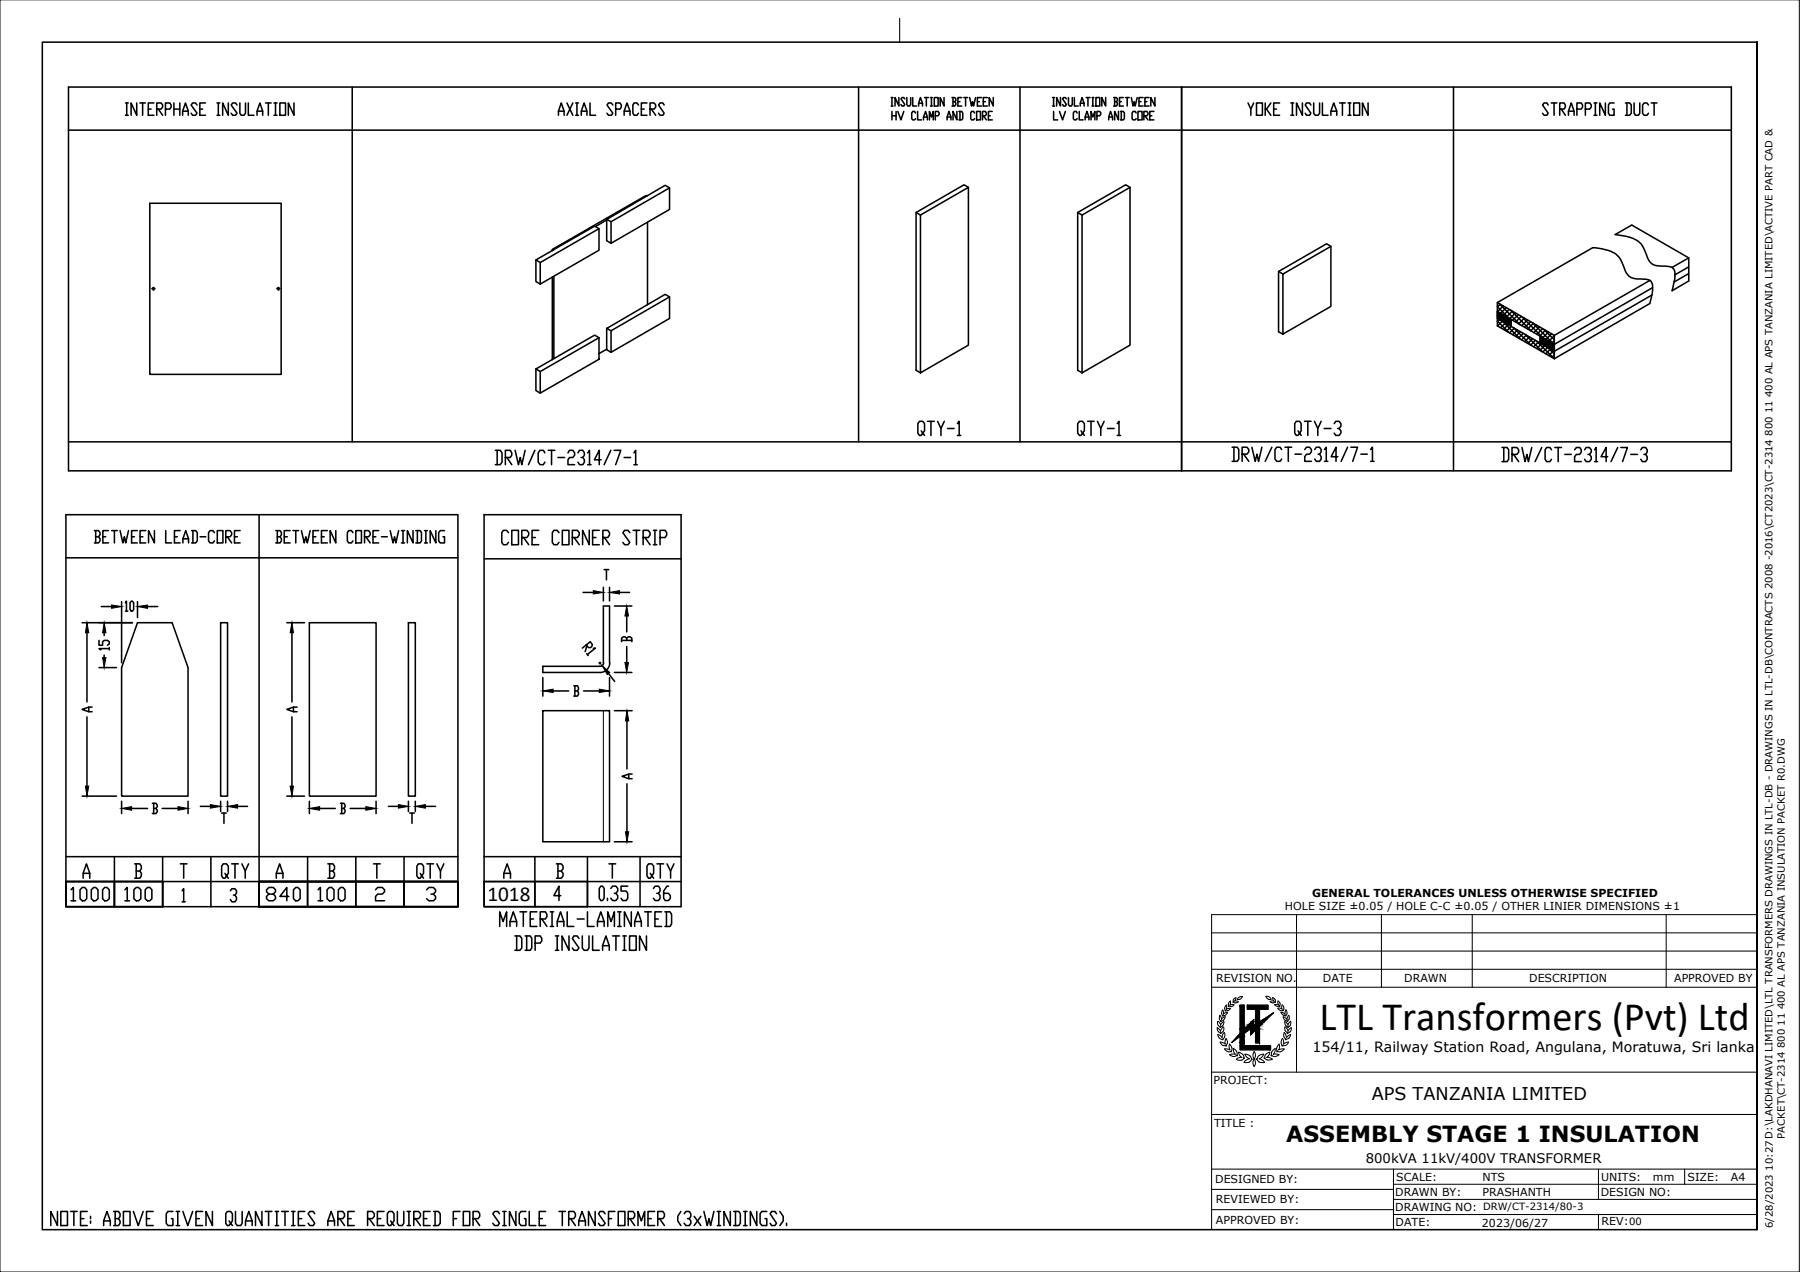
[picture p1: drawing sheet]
<svg xmlns="http://www.w3.org/2000/svg" width="297mm" height="210mm" viewBox="0 0 297 210" stroke-linecap="round" stroke-linejoin="round" font-family="sans-serif">
<!-- layer: 0 -->
<g fill="none" stroke="#000" stroke-width=".25">
<path d="M11.3 14.4h274.4v63.3h-274.4zM20.7 17h.5M20.7 19h.5M20.9 17v2M22.6 17v2l-1-2v2M23.1 17h.9M23.5 17v2M24.5 18h.4M25.4 17h-.9v2h.9M25.9 18h.7l.2-.3v-.4l-.2-.3h-.7v2M26.1 18l.7 1M27.3 18h.7l.2-.3v-.4l-.2-.3h-.7v2"/>
<path d="M28.7 18h1M28.7 17v2M29.7 17v2M30.1 19v-.7l.5-1.3 .5 1.3v.7M30.1 18.3h1M32.5 17.3l-.2-.3h-.5l-.3 .3 1 1.4-.2 .3h-.5l-.3-.3M33 18h.4M33.9 17h-.9v2h.9M35.8 17h.5M35.8 19h.5M36 17v2M37.7 17v2l-1-2v2"/>
<path d="M39.1 17.3l-.2-.3h-.5l-.3 .3 1 1.4-.2 .3h-.5l-.3-.3M39.6 17v1.7l.2 .3h.5l.2-.3v-1.7M41 17v2h.9M42.4 19v-.7l.5-1.3 .4 1.3v.7M42.4 18.3h.9M43.8 17h.9M44.3 17v2M45.2 17h.5M45.2 19h.5M45.5 17v2M46.2 17h.9v2h-.9zM48.5 17v2l-.9-2v2"/>
<path d="M58.1 14.4v58.5M92.2 19v-.7l.4-1.3 .5 1.3v.7M92.2 18.3h.9M93.6 17l.9 2M94.5 17l-.9 2M95 17h.5M95 19h.5M95.2 17v2M95.9 19v-.7l.5-1.3 .5 1.3v.7M95.9 18.3h1M97.4 17v2h.9M101.1 17.3l-.2-.3h-.5l-.2 .3 .9 1.4-.2 .3h-.5l-.2-.3"/>
<path d="M101.6 18h.7l.2-.3v-.4l-.2-.3h-.7v2M103 19v-.7l.5-1.3 .5 1.3v.7M103 18.3h1M105.4 17.3l-.3-.3h-.5l-.2 .3v1.4l.2 .3h.5l.3-.3M105.8 18h.5M106.8 17h-1v2h1M107.3 18h.6l.3-.3v-.4l-.3-.3h-.6v2M107.5 18l.7 1M109.6 17.3l-.2-.3h-.5l-.2 .3 .9 1.4-.2 .3h-.5l-.2-.3M141.7 14.4v58.5M147.1 16.1h.3M147.1 17.5h.3"/>
<path d="M147.2 16.1v1.4M147.2 18.4v1.4M147.2 19.1h.7M147.9 18.4v1.4M148.2 18.4l.5 1.4 .4-1.4M148.3 16.1v1.4l-.6-1.4v1.4M149.3 16.3l-.2-.2h-.3l-.1 .2 .6 .9-.2 .3h-.3l-.1-.3M149.6 16.1v1.1l.2 .3h.3l.2-.3v-1.1M150.6 16.1v1.4h.7M151.1 18.6l-.2-.2h-.3l-.1 .2v1l.1 .2h.3l.2-.2M151.4 18.4v1.4h.7M151.6 17.5v-.5l.3-.9 .3 .9v.5"/>
<path d="M151.6 17h.6M152.4 19.8v-.5l.3-.9 .3 .9v.5M152.4 19.3h.6M152.6 16.1h.6M152.9 16.1v1.4M153.4 19.8v-1.4l.3 .9 .3-.9v1.4M153.5 16.1h.3M153.5 17.5h.3M153.7 16.1v1.4M154.2 16.1h.6v1.4h-.6zM154.3 19.1h.5l.2-.2-.2-.5h-.5v1.4M155.8 16.1v1.4l-.6-1.4v1.4"/>
<path d="M156.3 19.8v-.5l.3-.9 .3 .9v.5M156.3 19.3h.6M157.1 16.1h.5l.1 .2v.3l-.1 .2M157.3 16.8h.3l.1 .4-.1 .3h-.5M157.3 16.1v1.4M157.9 18.4v1.4l-.6-1.4v1.4M158.1 16.8h.3M158.2 18.4h.5l.2 .2v1l-.2 .2h-.5M158.4 18.4v1.4M158.7 16.1h-.6v1.4h.6M159 16.1h.7M159.3 16.1v1.4"/>
<path d="M160 16.1l.3 1.4 .2-.7 .2 .7 .3-1.4M160.8 18.6l-.1-.2h-.4l-.1 .2v1l.1 .2h.4l.1-.2M161.2 18.4h.6v1.4h-.6zM161.3 16.8h.3M162 16.1h-.7v1.4h.7M162.1 19.1h.5l.2-.2-.2-.5h-.5v1.4M162.3 16.8h.3M162.3 19.1l.5 .7M162.9 16.1h-.6v1.4h.6M163.1 19.1h.3M163.7 18.4h-.6v1.4h.6M163.9 16.1v1.4l-.7-1.4v1.4"/>
<path d="M168.3 14.4v58.5M173.7 16.1h.3M173.7 17.5h.3M173.9 18.4v1.4h.6M173.9 16.1v1.4M174.8 18.4l.5 1.4 .5-1.4M175 16.1v1.4l-.6-1.4v1.4M176 16.3l-.2-.2h-.3l-.2 .2 .7 .9-.2 .3h-.3l-.2-.3M176.3 16.1v1.1l.2 .3h.3l.2-.3v-1.1M177.3 16.1v1.4h.6M177.8 18.6l-.2-.2h-.3l-.2 .2v1l.2 .2h.3l.2-.2M178.1 18.4v1.4h.6"/>
<path d="M178.3 17.5v-.5l.3-.9 .3 .9v.5M178.3 17h.6M179.1 19.8v-.5l.3-.9 .3 .9v.5M179.1 19.3h.6M179.2 16.1h.7M179.5 16.1v1.4M180 19.8v-1.4l.3 .9 .4-.9v1.4M180.2 16.1h.3M180.2 17.5h.3M180.3 16.1v1.4M180.8 16.1h.7v1.4h-.7zM181 19.1h.5l.2-.2-.2-.5h-.5v1.4"/>
<path d="M182.5 16.1v1.4l-.7-1.4v1.4M183 19.8v-.5l.3-.9 .3 .9v.5M183 19.3h.6M183.8 16.1h.4l.2 .2v.3l-.2 .2M183.9 16.8h.3l.2 .4-.2 .3h-.4M183.9 16.1v1.4M184.6 18.4v1.4l-.7-1.4v1.4M184.7 16.8h.3M184.9 18.4h.5l.1 .2v1l-.1 .2h-.5M185 18.4v1.4M185.4 16.1h-.7v1.4h.7M185.7 16.1h.7"/>
<path d="M186 16.1v1.4M186.7 16.1l.3 1.4 .2-.7 .1 .7 .4-1.4M187.5 18.6l-.2-.2h-.3l-.2 .2v1l.2 .2h.3l.2-.2M187.8 18.4h.7v1.4h-.7zM188 16.8h.3M188.6 16.1h-.6v1.4h.6M188.8 19.1h.5l.1-.2-.1-.5h-.5v1.4M188.9 16.8h.4M188.9 19.1l.5 .7M189.6 16.1h-.7v1.4h.7M189.7 19.1h.4M190.4 18.4h-.7v1.4h.7"/>
<path d="M190.6 16.1v1.4l-.7-1.4v1.4M195 14.4v63.3M206 17l.4 1v1M206.9 17l-.5 1M207.3 17h1v2h-1zM208.8 17v2M209 18l.7 1M209.7 17l-.7 1h-.2M210.2 18h.5M211.2 17h-1v2h1M213 17h.5M213 19h.5"/>
<path d="M213.3 17v2M214.9 17v2l-.9-2v2M216.3 17.3l-.2-.3h-.5l-.2 .3 .9 1.4-.2 .3h-.5l-.2-.3M216.8 17v1.7l.2 .3h.5l.3-.3v-1.7M218.2 17v2h1M219.6 19v-.7l.5-1.3 .5 1.3v.7M219.6 18.3h1M221.1 17h.9M221.5 17v2M222.5 17h.4M222.5 19h.4M222.7 17v2"/>
<path d="M223.4 17h1v2h-1zM225.8 17v2l-1-2v2M239.9 14.4v63.3M255.5 17.3l-.2-.3h-.5l-.2 .3 .9 1.4-.2 .3h-.5l-.2-.3M256 17h.9M256.5 17v2M257.4 18h.7l.2-.3v-.4l-.2-.3h-.7v2M257.6 18l.7 1M258.8 19v-.7l.5-1.3 .5 1.3v.7M258.8 18.3h1M260.2 18h.7l.3-.3v-.4l-.3-.3h-.7v2M261.6 18h.7l.3-.3v-.4l-.3-.3h-.7v2"/>
<path d="M263.1 17h.4M263.1 19h.4M263.3 17v2M264.9 17v2l-.9-2v2M266.4 17h-.8l-.2 .3v1.4l.2 .3h.8v-1h-.3M268.2 17h.7l.3 .3v1.4l-.3 .3h-.7M268.5 17v2M269.7 17v1.7l.2 .3h.5l.2-.3v-1.7M272 17.3l-.2-.3h-.5l-.2 .3v1.4l.2 .3h.5l.2-.3M272.5 17h.9M273 17v2M11.3 21.5h274.4"/>
<path d="M24.7 33.5h21.7v28.3h-21.7zM98.8 37.7l-.7-.4-9.7 5.6 .8 .4M100.1 36.2l9.7-5.6 .7 .4-9.7 5.6zM100.1 36.2v3.5l.7 .4v-3.5M100.1 36.3l-1.8 1.1M106.8 32.4l-.2-.1-15.5 8.9 .2 .1M106.8 36.7v13.6M110.5 31v3.6l-9.7 5.5M151.2 35.1l.7 .4M151.9 35.5l7.9-4.6v26.1l-7.9 4.5zM159.8 30.9l-.7-.4-7.9 4.6v26l.7 .4M177.8 35.1l.8 .4"/>
<path d="M178.6 35.5l7.9-4.6v26.1l-7.9 4.5zM186.5 30.9l-.7-.4-8 4.6v26l.8 .4M266.5 38.7l2.8-1.6 9.4 5.5v3.8l-2.8 1.6 .2-.7a4.5 4.5 0 0 0 .1-2.9l-.3-.3-.4-.1-1.5-.1a2.21 2.21 0 0 1-2.3-2l-.3-.5a3.7 3.7 0 0 0-3.3-2.4zM88.4 42.9v3.6l.8 .4M89.2 43.3l9.6-5.6v3.6l-9.6 5.6zM91.1 41.2v.2M91.1 45.7v13.7M91.4 45.6v13.6M98.8 55.7l-.7-.4-9.7 5.6M100.1 54.2l9.7-5.6 .7 .4-9.7 5.6zM100.1 54.2v3.5l.7 .4M100.1 57.6l-1.3 .7"/>
<path d="M110.5 49v3.5l-9.7 5.6v-3.5M211 44.8l.7 .4M211.7 45.2l7.9-4.5v9.9l-7.9 4.5zM219.6 40.7l-.7-.5-7.9 4.6v10l.7 .3M247.1 49.9l15.7-9a6.1 6.1 0 0 1 4.3 1.5l.4 .5 .5 1.1a2.21 2.21 0 0 0 2.3 2l1.1 .1a1.23 1.23 0 0 1 1.3 1.6l-.5 2.4-15.7 9.1M247.1 53l1.9 1.8M247.1 50.6l1.9 1.9-.7 .7M247.1 49.9l9.4 5.4M247.1 49.9v3.9l9.4 5.4M247.1 51.4l9.4 5.4M247.2 51.4l-.1 .1M247.2 51.5l-.1 .1"/>
<path d="M247.3 51.5l-.2 .2M247.4 50.1l3.5 3.5M247.4 51.6l-.3 .2M247.4 51.6l-.3 .3M247.5 51.6l-.4 .4M247.5 51.7l-.4 .4M247.6 50.2l-.5 .4M247.6 51.7l-.5 .4M247.7 51.7l-.6 .6M247.7 51.8l-.6 .6M247.8 51.8l-.7 .7M247.9 51.9l-.8 .7"/>
<path d="M247.9 51.9l-.7 .7M248 51.9l-.7 .7M248 52l-.7 .7M248.1 50.5l-1 .9M248.1 52l-.7 .7M248.2 52l-.8 .8M248.2 52l-.7 .8M248.3 52.1l-.7 .7M248.4 52.1l-.8 .7M248.4 52.2l-.7 .7M248.5 52.2l-.7 .7M248.5 52.3l-.7 .6"/>
<path d="M248.6 50.8l-1.5 1.4M248.6 52.3l-.7 .7M248.7 53.4l.7-.7v1.2l-.8 .7M248.7 52.3l-.8 .7 2.9 2.9M248.7 52.3l-.7 .8M248.8 52.4l-.7 .7M248.9 52.4l-.7 .7M248.9 52.5l-.7 .7M249 52.5l-.8 .7M249 51.1l-1.9 1.9M249.1 52.5l-.7 .8M249.2 52.6l-.7 .7"/>
<path d="M249.2 52.6l-.7 .8M249.3 51.2l3.4 3.5M249.3 52.7l-.8 .7M249.3 52.7l-.7 .7M249.3 53.8h.1M249.4 53.1l-1.3 1.2M249.4 52.8l-.7 .7M249.4 52.9l-.6 .6M249.4 53l-.6 .6M249.4 53.2l-.4 .4M249.4 53.3l-.4 .4M249.4 53.4l-.4 .3"/>
<path d="M249.4 53.4l-.3 .3M249.4 53.5l-.3 .2M249.4 53.6l-.2 .1M249.4 53.7l-.1 .1M249.6 51.4l-2.5 2.4M249.8 54.1l2.9 2.9M249.9 54.2l-.8 .7M250.1 51.7l-2.5 2.4M250.4 54.5l-.8 .7M250.6 51.9l-1 .9M250.9 54.7l-.8 .8M251 52.2l-.9 .9"/>
<path d="M251.1 52.3l3.5 3.4M251.4 55l-.8 .8M251.5 52.5l-.9 .9M251.7 55.2l2.9 2.9M251.9 55.3l-.8 .8M252.1 52.8l-1 .9M252.4 55.6l-.8 .8M252.6 53.1l-1 .9M252.9 55.9l-.8 .8M252.9 53.3l3.6 3.5M253 53.4l-.9 .9M253.4 56.1l-.8 .9"/>
<path d="M253.5 53.7l-.9 .9M253.5 56.3l2.9 2.8M253.9 56.4l-.8 .8M254 53.9l-.9 1M254.2 55.5v1.1l.7-.7M254.3 55.6h-.1M254.3 55.6l-.1 .1M254.3 55.6l-.1 .2M254.4 55.6l-.2 .3M254.5 55.6l-.3 .3M254.5 55.7l-.3 .3M254.6 54.2l-1 1"/>
<path d="M254.6 55.7l-.4 .4M254.6 55.8l-.4 .4M254.7 55.8l-.5 .5M254.8 55.8l-.6 .6M254.8 54.4l1.7 1.7M254.8 55.9l-.6 .6M254.9 55.9l-.7 .8M255 54.5l-.9 1M255 56l-.7 .7M255.1 56l-.8 .7M255.1 56.1l-.7 .7M255.2 56.1l-.7 .7"/>
<path d="M255.2 56.1l-.6 .7M255.3 56.1l-.7 .8M255.4 56.2l-.8 .7M255.4 57.3l-.8 .8M255.4 57.3l1.1 1.1M255.4 56.2l-.7 .7M255.4 56.2l-.7 .8M255.5 56.3l-.7 .7M255.5 54.8l-1.3 1.3M255.7 56.4l-.8 .6M255.7 56.4l-.7 .7M255.8 56.4l-.7 .8"/>
<path d="M255.9 56.4l-.8 .8M255.9 56.5l-.7 .7M256 56.5l-.7 .7M256 55.1l-2.4 2.4M256 56.6l-.7 .7M256.2 56.6l-.8 .7M256.2 56.7l-.7 .7M256.3 56.7l-.7 .7M256.3 56.7l-.7 .8M256.4 56.8l-.7 .7M256.5 56.8l-.8 .7M256.5 55.4l-2.4 2.4"/>
<path d="M256.5 56.2l-1.1 1.1M256.5 57l-1.4 1.4M256.5 57.8l-.9 .8M256.5 58.6l-.4 .3M256.5 56.8l-.7 .7M256.5 56.9l-.7 .7M256.5 57l-.6 .6M256.5 57.1l-.5 .6M256.5 57.2l-.5 .5M256.5 57.3l-.4 .4M256.5 57.4l-.4 .4M256.5 57.5l-.3 .3"/>
<path d="M256.5 57.6l-.2 .2M256.5 57.7l-.2 .2M256.5 57.8l-.1 .1M256.5 57.9v.1M256.5 55.3v3.9M272.2 46.3l-15.7 9M272.6 48.7l-16.1 9.3-9.4-5.5 .7-.7M272.7 47.5l-16.2 9.3M278.7 42.6l-2.8 1.5M278.7 44l-2.3 1.4M278.7 45.1l-2.4 1.4M11.3 72.9h274.4"/>
<path d="M81.7 74.3h.8l.3 .4v1.6l-.3 .4h-.8M82 74.3v2.4M83.4 75.5h.8l.3-.4v-.4l-.3-.4h-.8v2.4M83.7 75.5l.8 1.2M85 74.3l.6 2.4 .3-1.2 .2 1.2 .6-2.4M88.3 74.3l-1.1 2.4M88.4 60.9v3.5l.8 .5M88.4 60.9l.8 .4M89.2 61.3l9.6-5.6v3.6l-9.6 5.6zM89.9 74.7l-.2-.4h-.6l-.3 .4v1.6l.3 .4h.6l.2-.4M90.5 74.3h1.1M91 74.3v2.4"/>
<path d="M92.1 75.5h1.1M93.7 74.7l.3-.4h.5l.3 .4v.4l-.3 .4h-.5l-.3 .4v.8h1.1M95.4 74.7l.2-.4h.6l.2 .4v.4l-.2 .4h-.3M96.2 75.5l.2 .4v.4l-.2 .4h-.6l-.2-.4M97 74.7l.3-.4v2.4M97 76.7h.5M99.2 75.9h-1.1l.8-1.6v2.4M100.8 74.3l-1.1 2.4M101.3 74.3h1.1l-.8 2.4M103 75.5h1.1M104.6 74.7l.3-.4v2.4M104.6 76.7h.6"/>
<path d="M152 71.1l.3 .4-.3 .4h-.3l-.2-.4v-1.6l.2-.4h.6l.3 .4v1.2l-.3 .4 .3 .4M153.1 69.5h1.1M153.6 69.5v2.4M154.7 69.5l.6 1.2v1.2M155.8 69.5l-.5 1.2M156.4 70.7h1M158 69.9l.3-.4v2.4M158 71.9h.5M178.4 71.1l.2 .4-.2 .4h-.3l-.3-.4v-1.6l.3-.4h.5l.3 .4v1.2l-.3 .4 .3 .4M179.5 69.5h1.1M180 69.5v2.4M181.1 69.5l.6 1.2v1.2"/>
<path d="M182.2 69.5l-.5 1.2M182.8 70.7h1.1M184.4 69.9l.3-.4v2.4M184.4 71.9h.5M203.3 73.8h.9l.2 .4v1.5l-.2 .4h-.9M203.6 73.8v2.3M205 74.9h.8l.3-.3v-.4l-.3-.4h-.8v2.3M205.2 74.9l.9 1.2M206.6 73.8l.5 2.3 .3-1.2 .3 1.2 .5-2.3M209.9 73.8l-1.1 2.3M211.5 74.2l-.3-.4h-.5l-.3 .4v1.5l.3 .4h.5l.3-.4M212 73.8h1.1"/>
<path d="M212.6 73.8v2.3M213.7 74.9h1.1M214.2 71.1l.3 .4-.3 .4h-.3l-.2-.4v-1.6l.2-.4h.6l.2 .4v1.2l-.2 .4 .2 .4M215.3 69.5h1.1M215.3 74.2l.3-.4h.5l.3 .4v.4l-.3 .3h-.5l-.3 .5v.7h1.1M215.8 69.5v2.4M216.9 69.5l.6 1.2v1.2M217 74.2l.2-.4h.6l.2 .4v.4l-.2 .3h-.3M217.8 74.9l.2 .5v.3l-.2 .4h-.6l-.2-.4M218 69.5l-.5 1.2M218.5 70.7h1.1M218.6 74.2l.3-.4v2.3"/>
<path d="M218.6 76.1h.5M220.2 69.9l.2-.4h.6l.3 .4v.4l-.3 .4h-.3M220.8 75.4h-1.1l.8-1.6v2.3M221 70.7l.3 .4v.4l-.3 .4h-.6l-.2-.4M222.4 73.8l-1.1 2.3M222.9 73.8h1.1l-.8 2.3M224.6 74.9h1M226.2 74.2l.3-.4v2.3M226.2 76.1h.5M247.9 73.8h.8l.3 .4v1.6l-.3 .4h-.8M248.2 73.8v2.4M249.5 75h.8l.3-.4v-.4l-.3-.4h-.8v2.4"/>
<path d="M249.8 75l.8 1.2M251.2 73.8l.5 2.4 .3-1.2 .2 1.2 .6-2.4M254.4 73.8l-1.1 2.4M256 74.2l-.2-.4h-.6l-.2 .4v1.6l.2 .4h.6l.2-.4M256.6 73.8h1.1M257.1 73.8v2.4M258.2 75h1.1M259.8 74.2l.3-.4h.6l.2 .4v.4l-.2 .4h-.6l-.3 .4v.8h1.1M261.5 74.2l.2-.4h.6l.3 .4v.4l-.3 .4h-.3M262.3 75l.3 .4v.4l-.3 .4h-.6l-.2-.4M263.1 74.2l.3-.4v2.4M263.1 76.2h.6"/>
<path d="M265.3 75.4h-1.1l.8-1.6v2.4M267 73.8l-1.1 2.4M267.5 73.8h1.1l-.8 2.4M269.1 75h1.1M270.8 74.2l.2-.4h.6l.2 .4v.4l-.2 .4h-.3M271.6 75l.2 .4v.4l-.2 .4h-.6l-.2-.4M10.9 84.9h64.7v64.7h-64.7zM10.9 92h64.7M15.6 87.6h.7l.2 .3v.3l-.2 .4M15.8 88.6h.5l.2 .3v.4l-.2 .3h-.7M15.8 87.6v2M17 88.6h.4"/>
<path d="M17.9 87.6h-.9v2h.9M18.4 87.6h.9M18.9 87.6v2M19.8 87.6l.5 2 .2-1 .2 1 .5-2M20.1 99.3v10.1M20.7 99.5l.2-.3v1.7M21.7 99.2h.1l.3 .3v1.1l-.3 .3h-.1l-.2-.3v-1.1zM21.7 88.6h.5M22.6 87.6h-.9v2h.9M22.7 99.3v2.6M23.1 88.6h.5M24 87.6h-.9v2h.9"/>
<path d="M25.5 87.6v2l-1-2v2M27.3 87.6v2h1M28.8 88.6h.5M29.7 87.6h-.9v2h.9M30.2 89.6v-.7l.4-1.3 .5 1.3v.7M30.2 88.9h.9M31.6 87.6h.7l.3 .3v1.4l-.3 .3h-.7M31.8 87.6v2M33 88.6h1M35.4 87.9l-.3-.3h-.4l-.3 .3v1.4l.3 .3h.4l.3-.3M35.9 87.6h.9v2h-.9zM37.3 88.6h.7l.2-.4v-.3l-.2-.3h-.7v2"/>
<path d="M37.5 88.6l.7 1M38.7 88.6h.5M39.6 87.6h-.9v2h.9M42.8 84.9v64.7M45.5 87.6h.7l.2 .3v.3l-.2 .4M45.8 88.6h.4l.2 .3v.4l-.2 .3h-.7M45.8 87.6v2M46.9 88.6h.5M47.9 87.6h-1v2h1M48.3 87.6h1M48.8 87.6v2M49.7 87.6l.5 2 .3-1 .2 1 .5-2"/>
<path d="M51.6 88.6h.5M52.6 87.6h-1v2h1M53 88.6h.5M54 87.6h-1v2h1M55.4 87.6v2l-.9-2v2M58.3 87.9l-.3-.3h-.5l-.2 .3v1.4l.2 .3h.5l.3-.3M58.7 87.6h.9v2h-.9zM60.2 88.6h.6l.3-.4v-.3l-.3-.3h-.6v2M60.4 88.6l.7 1M61.6 88.6h.4M62.5 87.6h-.9v2h.9M62.9 88.6h1"/>
<path d="M64.4 87.6l.5 2 .2-1 .2 1 .5-2M66.3 89.6h.5M66.3 87.6h.5M66.5 87.6v2M68.2 87.6v2l-1-2v2M68.6 87.6h.7l.3 .3v1.4l-.3 .3h-.7M68.9 87.6v2M70.1 89.6h.4M70.1 87.6h.4M70.3 87.6v2M71.9 87.6v2l-.9-2v2M73.4 87.6h-.8l-.2 .3v1.4l.2 .3h.8v-1h-.3"/>
<path d="M79.9 84.9h32.5v64.7h-32.5zM79.9 92.2h32.5M83.9 87.9l-.3-.4h-.5l-.3 .4v1.6l.3 .4h.5l.3-.4M84.5 87.5h1.1v2.4h-1.1zM86.1 88.7h.9l.2-.4v-.4l-.2-.4h-.9v2.4M86.4 88.7l.8 1.2M87.8 88.7h.5M88.9 87.5h-1.1v2.4h1.1M92.2 87.9l-.3-.4h-.5l-.3 .4v1.6l.3 .4h.5l.3-.4M92.8 87.5h1.1v2.4h-1.1zM94.4 88.7h.9l.3-.4v-.4l-.3-.4h-.9v2.4M94.7 88.7l.9 1.2"/>
<path d="M96.2 97.8h1.7M97.2 87.5v2.4l-1.1-2.4v2.4M97.8 88.7h.5M98.9 87.5h-1.1v2.4h1.1M99.5 88.7h.8l.3-.4v-.4l-.3-.4h-.8v2.4M99.6 96.9v2.3M99.7 94h.8M99.7 88.7l.9 1.2M100.1 94v1.7M100.6 96.9v2.3M102.2 97.8h1.7M103.9 87.9l-.3-.4h-.5l-.3 .4 1.1 1.6-.3 .4h-.5l-.3-.4"/>
<path d="M104.5 87.5h1.1M105 87.5v2.4M106.1 88.7h.9l.3-.4v-.4l-.3-.4h-.9v2.4M106.4 88.7l.9 1.2M107.8 89.9h.6M107.8 87.5h.6M108.1 87.5v2.4M108.9 88.7h.9l.2-.4v-.4l-.2-.4h-.9v2.4M13.5 102.8h8.3M14.4 104.4v11.4M14.4 118.3v11.4M14.6 116.7v.7"/>
<path d="M15.2 116.7h-.6l-1.1 .4 1.1 .3h.6M16.3 105.7v.8h.6v-.6l.3-.2h.5l.3 .2v.4l-.3 .2M16.3 110.2h2.9M16.7 100.1h1.7M17.2 104.4v.5M17.2 108.1v.4M18 107h-1.7l.3 .2M18 106.9v.3M20.7 100.9h.4M22.7 102.8h5.7l2.6 7.4v21.2h-10.9v-21.2zM24.3 100.1h1.7M36.4 102.8h1.1v28.6h-1.1z"/>
<path d="M47.3 102.8h2.9M48.2 104.4v11.4M48.2 118.3v11.4M48.4 116.7v.7M49 116.7h-.6l-1.1 .4 1.1 .3h.6M51.1 102.8h11v28.6h-11zM67.4 102.8h1.1v28.6h-1.1zM89.6 117.3h11v21.6h-11zM89.6 111.8v3.1M91.3 114h2.6M94.7 113.2h.6l.2 .3-.2 .5M94.9 114h.4l.2 .3v.3l-.2 .3h-.6"/>
<path d="M94.9 113.2v1.7M96.3 114h2.6M96.7 106.4l.4 .5h.4l.2-.2v-.3l-.3-.5-1.3 1M96.8 107.9l.3 .3M96.9 106.6l-.3 .9M97.9 107l.4-.1-1.4 1.1M98.8 109.4h.3M99 110h-9.4v1h9.4M99 109.3v.3M99.6 109.4v-9.4h1v9.4M99.6 109.4l-.3 .5-.3 .1M100.4 111.1l1 1.4"/>
<path d="M100.6 111.8v3.1M100.6 109.4a1.59 1.59 0 0 1-1.6 1.6M101.4 111h2.9M101.4 100h2.9M101.4 117.3h2.9M102.6 105.7h1.7M103.4 105.7v-.4l.3-.2h.3l.3 .2v.6M103.4 105.3l-.3-.2h-.2l-.3 .2v.6M103.4 101.7v2.6M103.4 106.7v2.6M103.5 119v7.9M13.5 131.4h5.7"/>
<path d="M20.1 132.2v2.1M21.7 133.4h2.6M25.1 132.6h.6l.3 .3v.2l-.3 .3M25.4 133.4h.3l.3 .3v.3l-.3 .3h-.6M25.4 132.6v1.7M26.8 133.4h2.6M31 132.2v2.1M33.1 133.1h1.6M36.4 132.2v1.7M36.6 134.2h.7M37 134.2v1.7M37.5 132.2v1.7"/>
<path d="M39.2 133.1h1.7M47.3 131.4h2.9M51.1 132.2v2.1M52.7 133.4h2.6M56.2 132.6h.6l.1 .3-.1 .5M56.4 133.4h.4l.1 .6-.1 .3h-.6M56.4 132.6v1.7M57.8 133.4h2.6M62.1 132.2v2.1M64.1 133.1h1.6M67.4 132.2v1.7M67.6 134.2h.8"/>
<path d="M68 134.2v1.7M68.5 132.2v1.7M70.2 133.1h1.7M101.4 138.9h2.9M103.5 129.3v8M103.8 127.7v.8M104.3 127.7h-.5l-1.1 .4 1.1 .4h.5M10.9 141.4h64.7M11.7 146.8l.4-.4v2.2M11.7 148.6h.8M13.2 146.8l.4-.4h.4l.3 .4v1.5l-.3 .3h-.4l-.4-.3zM13.7 144.9v-.8l.6-1.5 .5 1.5v.8"/>
<path d="M13.7 144.1h1.1M15.5 146.4h.3l.4 .4v1.5l-.4 .3h-.3l-.4-.3v-1.5zM17.3 146.4h.4l.3 .4v1.5l-.3 .3h-.4l-.4-.3v-1.5zM18.9 141.4v8.2M20.6 146.8l.4-.4v2.2M20.6 148.6h.8M22.1 146.8l.4-.4h.4l.3 .4v1.5l-.3 .3h-.4l-.4-.3zM22.2 142.6h.9l.2 .3v.5l-.2 .3M22.5 143.7h.6l.2 .4v.4l-.2 .4h-.9M22.5 142.6v2.3M24.3 146.4h.4l.4 .4v1.5l-.4 .3h-.4l-.3-.3v-1.5zM26.8 141.4v8.2h-15.9v-4.1h64.7v4.1h-8.9v-4.1"/>
<path d="M29.8 142.6h1.1M30.1 147l.2-.3v2.1M30.1 148.8h.5M30.3 142.6v2.3M34.8 141.4v8.2M37.1 144.1l.3 .4-.3 .4h-.3l-.2-.4v-1.6l.2-.3h.6l.3 .3v1.2l-.3 .4 .3 .4M38 147l.3-.3h.5l.2 .3v.4l-.2 .3h-.3M38.2 142.6h1.1M38.8 147.7l.2 .4v.3l-.2 .4h-.5l-.3-.4M38.8 142.6v2.3M39.9 142.6l.6 1.1v1.2M41 142.6l-.5 1.1"/>
<path d="M42.8 145.5h32.8v4.1h-32.8zM44.4 147.5l-.4-.3v-.4l.4-.4h.7l.4 .4v.4l-.4 .3h-.7l-.4 .4v.4l.4 .3h.7l.4-.3v-.4l-.4-.4M45.6 144.9v-.8l.5-1.5 .6 1.5v.8M45.6 144.1h1.1M47.7 147.9h-1.5l1.1-1.5v2.2M48.4 146.8l.4-.4h.3l.4 .4v1.5l-.4 .3h-.3l-.4-.3zM50.8 141.4v8.2M52.5 146.8l.4-.4v2.2M52.5 148.6h.8M54.1 142.6h.8l.3 .3v.5l-.3 .3M54.4 146.4h.3l.4 .4v1.5l-.4 .3h-.3l-.4-.3v-1.5zM54.4 143.7h.5l.3 .4v.4l-.3 .4h-.8"/>
<path d="M54.4 142.6v2.3M56.2 146.4h.4l.3 .4v1.5l-.3 .3h-.4l-.4-.3v-1.5zM58.7 141.4v8.2M61.6 142.6h1.1M62 146.8l.3-.4h.8l.4 .4v.4l-.4 .3h-.8l-.3 .4v.7h1.5M62.2 142.6v2.3M66.7 141.4v8.2h-23.9v-4.1M69.3 144.1l.3 .4-.3 .4h-.3l-.2-.4v-1.6l.2-.3h.6l.3 .3v1.2l-.3 .4 .3 .4M70.4 146.8l.4-.4h.7l.4 .4v.4l-.4 .3h-.4M70.4 142.6h1.1M71 142.6v2.3M71.5 147.5l.4 .4v.4l-.4 .3h-.7l-.4-.3"/>
<path d="M72.1 142.6l.6 1.1v1.2M73.2 142.6l-.5 1.1M79.9 141.4h32.5M82.5 152.9v-2.4l.5 1.6 .6-1.6v2.4M83.1 144.9v-.8l.6-1.5 .5 1.5v.8M83.1 144.1h1.1M84.2 152.9v-.8l.5-1.6 .6 1.6v.8M84.2 152.1h1.1M85 154.4h.8l.3 .5v1.5l-.3 .4h-.8M85.3 154.4v2.4M85.8 150.5h1.1M86.4 150.5v2.4"/>
<path d="M86.7 154.4h.8l.3 .5v1.5l-.3 .4h-.8M86.9 154.4v2.4M87.5 151.7h.6M88.3 141.4v8.2M88.3 155.6h.9l.2-.3v-.4l-.2-.5h-.9v2.4M88.6 150.5h-1.1v2.4h1.1M89.2 151.7h.8l.3-.4v-.4l-.3-.4h-.8v2.4M89.4 151.7l.9 1.2M90.8 150.5h.6M90.8 152.9h.6M91.1 150.5v2.4M91.7 154.4h.5"/>
<path d="M91.7 156.8h.5M91.8 142.6h.8l.3 .3v.5l-.3 .3M91.9 152.9v-.8l.6-1.6 .5 1.6v.8M91.9 152.1h1.1M91.9 154.4v2.4M92.1 143.7h.5l.3 .4v.4l-.3 .4h-.8M92.1 142.6v2.3M92.5 147.8h-1.1l.8-1.6v2.4M93.6 150.5v2.4h1.1M93.9 154.4v2.4l-1.1-2.4v2.4M95.2 151.7h1.2M95.5 154.9l-.3-.5h-.5l-.3 .5 1.1 1.5-.3 .4h-.5l-.3-.4"/>
<path d="M96.1 154.4v2l.3 .4h.5l.3-.4v-2M96.9 150.5v2.4h1.1M96.9 141.4v8.2h-17v-4.1h32.5M97.8 154.4v2.4h1.1M98.6 152.9v-.8l.5-1.6 .6 1.6v.8M98.6 152.1h1.1M99.1 146.2h.3l.3 .4v1.6l-.3 .4h-.3l-.2-.4v-1.6zM99.4 156.8v-.7l.6-1.7 .5 1.7v.7M99.4 156.1h1.1M100.2 148.2v.4M100.3 152.9v-2.4l.5 1.6 .6-1.6v2.4M100.5 142.6h1.1"/>
<path d="M100.8 146.6l.3-.4h.5l.3 .4v.4l-.3 .4h-.2M101 142.6v2.3M101.1 154.4h1.1M101.6 147.4l.3 .4v.4l-.3 .4h-.5l-.3-.4M101.6 154.4v2.4M101.9 150.5h.6M101.9 152.9h.6M102.2 150.5v2.4M102.8 154.4h.5M102.8 156.8h.5M103 154.4v2.4M103.6 146.2h-1.1v.8h.8l.3 .4v.8l-.3 .4h-.6l-.2-.4"/>
<path d="M103.9 154.4h1.1v2.4h-1.1zM104.2 150.5v2.4l-1.2-2.4v2.4M104.7 152.9v-.8l.6-1.6 .5 1.6v.8M104.7 152.1h1.1M105.6 141.4v8.2M106.4 150.5h1.1M106.7 154.4v2.4l-1.2-2.4v2.4M106.9 150.5v2.4M107.3 144.1l.3 .4-.3 .4h-.3l-.2-.4v-1.6l.2-.3h.6l.3 .3v1.2l-.3 .4 .3 .4M107.8 146.6l.3-.4h.6l.2 .4v.4l-.2 .4h-.3M108.1 151.7h.5M108.4 142.6h1.1"/>
<path d="M108.7 147.4l.2 .4v.4l-.2 .4h-.6l-.3-.4M109 142.6v2.3M109.2 150.5h-1.1v2.4h1.1M109.7 150.5h.9l.2 .4v1.6l-.2 .4h-.9M110 150.5v2.4M110.1 142.6l.6 1.1v1.2M110.3 146.2h-.2l-.6 .8v1.2l.3 .4h.5l.3-.4v-.4l-.3-.4h-.8M111.2 142.6l-.5 1.1M9.5 199.9v2.3l-1.1-2.3v2.3M10 199.9h1.1v2.3h-1.1zM11.6 199.9h1.1M12.2 199.9v2.3"/>
<path d="M14.4 199.9h-1.1v2.3h1.1M18.8 199.9h.8l.2 .4v.4l-.2 .4M19 199.9v2.3M20.4 199.9h1.1v2.3h-1.1zM22 199.9l.8 2.3 .8-2.3M25.3 199.9h-1.1v2.3h1.1M28.5 199.9h-.8l-.3 .4v1.6l.3 .3h.8v-1.1h-.2M29.1 199.9h.5M29.3 199.9v2.3M30.2 199.9l.8 2.3 .8-2.3M33.4 199.9h-1.1v2.3h1.1M35.1 199.9v2.3l-1.1-2.3v2.3"/>
<path d="M38.9 199.9v2l.3 .3h.5l.3-.3v-2M43.2 199.9v2.3l-1-2.3v2.3M43.8 199.9h1.1M44.3 199.9v2.3M45.4 199.9h.6M45.7 199.9v2.3M46.5 199.9h1.1M47 199.9v2.3M48.1 199.9h.6M48.4 199.9v2.3M50.3 199.9h-1.1v2.3h1.1M58.5 199.9h-1.1v2.3h1.1"/>
<path d="M63.4 199.9h-1.1v2.3h1.1M65.6 199.9v2l.2 .3h.6l.2-.3v-2M67.2 199.9h.5M67.5 199.9v2.3M71 199.9h-1.1v2.3h1.1M71.5 199.9h.8l.3 .4v1.6l-.3 .3h-.8M71.8 199.9v2.3M75.9 199.9h-1.1v2.3M76.5 199.9h1v2.3h-1zM83 199.9h.5M83.2 199.9v2.3M85.1 199.9v2.3l-1-2.3v2.3"/>
<path d="M86.8 199.9h-.8l-.3 .4v1.6l.3 .3h.8v-1.1h-.3M87.3 199.9v2.3h1.1M90 199.9h-1v2.3h1M92.2 199.9h1.1M92.8 199.9v2.3M98.2 199.9v2.3l-1.1-2.3v2.3M101.5 199.9h-1.1v2.3M102 199.9h1.1v2.3h-1.1zM108 199.9h-1.1v2.3h1.1M112.4 199.9l-.6 .8v.8l.6 .7M116.2 199.9l.5 2.3 .3-1.1 .3 1.1 .5-2.3M118.4 199.9h.5"/>
<path d="M118.6 199.9v2.3M120.5 199.9v2.3l-1-2.3v2.3M121.1 199.9h.8l.3 .4v1.6l-.3 .3h-.8M121.4 199.9v2.3M122.7 199.9h.6M123 199.9v2.3M124.9 199.9v2.3l-1.1-2.3v2.3M126.5 199.9h-.8l-.3 .4v1.6l.3 .3h.8v-1.1h-.3M128.7 199.9l.5 .8v.8l-.5 .7M13.3 201.1h.5M14.9 200.7v.4M14.9 201.5v.4"/>
<path d="M17.1 202.2v-.7l.6-1.6 .5 1.6v.7M17.1 201.5h1.1M19 201.1h.6l.2 .4v.4l-.2 .3h-.8M24.2 201.1h.5M29.1 202.2h.5M32.3 201.1h.6M37.8 201.5l.3 .4-.3 .3h-.3l-.2-.3v-1.6l.2-.4h.6l.3 .4v1.2l-.3 .4 .3 .3M40.5 202.2v-.7l.6-1.6 .5 1.6v.7M40.5 201.5h1.1M45.4 202.2h.6M48.1 202.2h.6M49.2 201.1h.6"/>
<path d="M51.9 200.3l-.2-.4h-.6l-.3 .4 1.1 1.6-.2 .3h-.6l-.3-.3M54.1 202.2v-.7l.6-1.6 .5 1.6v.7M54.1 201.5h1.1M55.8 201.1h.8l.3-.4v-.4l-.3-.4h-.8v2.3M56 201.1l.9 1.1M57.4 201.1h.6M60.7 201.1h.8l.3-.4v-.4l-.3-.4h-.8v2.3M60.9 201.1l.9 1.1M62.3 201.1h.5M64.5 201.5l.2 .4-.2 .3h-.3l-.3-.3v-1.6l.3-.4h.5l.3 .4v1.2l-.3 .4 .3 .3M67.2 202.2h.5M68.3 201.1h.8l.3-.4v-.4l-.3-.4h-.8v2.3"/>
<path d="M68.5 201.1l.9 1.1M69.9 201.1h.5M74.8 201.1h.6M78.1 201.1h.8l.3-.4v-.4l-.3-.4h-.8v2.3M78.4 201.1l.8 1.1M82.4 200.3l-.2-.4h-.6l-.3 .4 1.1 1.6-.2 .3h-.6l-.3-.3M83 202.2h.5M89 201.1h.5M93.9 201.1h.8l.3-.4v-.4l-.3-.4h-.8v2.3M94.1 201.1l.9 1.1M95.5 202.2v-.7l.6-1.6 .5 1.6v.7M95.5 201.5h1.1"/>
<path d="M99.9 200.3l-.3-.4h-.6l-.2 .4 1.1 1.6-.3 .3h-.6l-.2-.3M100.4 201.1h.5M103.7 201.1h.8l.2-.4v-.4l-.2-.4h-.8v2.3M103.9 201.1l.8 1.1M105.3 202.2v-2.3l.5 1.6 .6-1.6v2.3M106.9 201.1h.6M108.5 201.1h.9l.2-.4v-.4l-.2-.4h-.9v2.3M108.8 201.1l.8 1.1M112.9 200.3l.3-.4h.5l.3 .4v.4l-.3 .4h-.2M113.7 201.1l.3 .4v.4l-.3 .3h-.5l-.3-.3M114.6 200.7l1.1 1.5M115.7 200.7l-1.1 1.5"/>
<path d="M118.4 202.2h.5M122.7 202.2h.6M128.1 200.3l-.2-.4h-.6l-.2 .4 1 1.6-.2 .3h-.6l-.2-.3M129.8 201.9v.3"/>
<circle cx="25.3" cy="47.6" r=".15"/>
<circle cx="45.9" cy="47.6" r=".15"/>
</g>
<!-- layer: P -->
<g fill="none" stroke="#000" stroke-width=".17">
<path d="M148.5 3v4M25 47.6h.1M25.3 47.6h-.2M25.3 47.4h.1M25.3 47.9h.1M25.4 47.6l-.1 .2M25.5 47.6h.1M45.6 47.6h.1M45.9 47.6h-.1M45.9 47.4h.1M45.9 47.9h.1M46 47.6l-.1 .2"/>
<path d="M46.1 47.6h.1M199.9 159.9h90M199.9 156.9h90M199.9 153.9h90M214 150.9v26M228 150.9v12M243 150.9v12M275 150.9v12M289.9 150.9h-90v52M199.9 176.9h90M199.9 162.9h90M200.9 168.5l.1 .7"/>
<path d="M201 168.5l.4 .7M201.1 169.2l.3 .3M201.2 168.2l.3 .3M201.2 168.2l.1-.7 .3 .7M201.3 169.5v.1l.1-.1M201.3 172l.5 .5M201.4 172l.8 .3M201.4 168.5v.1l.1-.1M201.5 170.4l-.1 .2v-.1M201.6 168.2l.3-.3 .3-.1-.1 .2a.58 .58 0 0 1-.5 .5M201.6 167.2l.2 .4M201.7 171.2l-.7-.5 .3 .7 .4 .1"/>
<path d="M201.7 167.6l.1 .1v-.1M201.8 166.7l-.2 .5M201.8 166.6l.1 .8 .7-.3M201.8 170.2l-.3 .2M201.9 172.5h.4M201.9 169.5l-.2 .1-.3 .6-.5-.6a.78 .78 0 0 0 .5 .8M201.9 169.5v.7M202 168.6l-.5 .3-.1 .3M202 168.6v.2a.65 .65 0 0 1-.5 .6M202.1 171.1l-.3 .4h-.1M202.1 171.1l-.1-.7-.2 .2-.1 .6M202.1 166.4v.4h.2"/>
<path d="M202.1 166.4l.3-.6v.7M202.2 167.6h-.4M202.3 166.8h.3M202.4 172.5v.1h-.1M202.5 172.1l-.2 .4M202.6 172.1l-.3-.7-.2 .6 .1 .3M202.6 167.1l-.4 .4M202.7 165.7l.1 .3M202.7 166h.1M202.9 166l.3 .1M202.9 174l.7 .3 .4-.1M202.9 173.3l-.2-.2h-.6l.6 .4h.4"/>
<path d="M203 165.9l.4-.1h.3l-.5 .3M203 165.2l-.1 .7M203 165.2l-.3 .4M203.1 166.4l-.5 .4M203.1 166.4l-.7 .2M203.2 173.4v.2l-.1-.1M203.3 173l-.4-.7-.1 .5 .2 .4M203.3 173l-.1 .4M203.5 165v.3a.6 .6 0 0 0 .9 0M203.7 165.2l.7 .1M203.9 164.6l-.4 .4M204 164.6l-.3 .6"/>
<path d="M204.1 174.1h.1v.2l-.2-.1M204.1 173.6l-.6-.6 .1 .5 .2 .5-.9 .1M204.1 173.6v.5M204.2 164.9a.67 .67 0 0 0 .8-.5 .77 .77 0 0 0-.8 .5M204.6 165.9h.7v4l1.6-1.7v1.1l.3-.2v-2.5h-1.4v-.7h3.5v.7h-1.4v2l2.3-1.5-2.3 2.2v2.8h-.7v-2.1l-.8 .8v-1l-1.1 .7v2.1h4.4v.6h-5.1v-2.2l-1.4 1.1 1.4-1.6zM204.9 174.5h-.5l-.4 .3M205.1 174.1l-.7-.5a1.04 1.04 0 0 0 .5 .9M205.1 174.1l.2 .4M205.2 174.7l-.4 .2-.8-.1M205.2 174.6h.2l-.2 .1M205.4 174l.9 .2M205.4 174a1.12 1.12 0 0 0 .8 .7l-.5 .2-.4 .4"/>
<path d="M206.2 175.2l-.9 .1M206.3 174.2l.2 .5h.1v.2h-.1M206.5 174.9l-.3 .4M207 173.5a1 1 0 0 1 0 1.3 1 1 0 0 1 0-1.3zM207 174.8a1 1 0 0 1 0 1.2 1 1 0 0 1 0-1.2zM207.4 174.7h-.1v.2h.1M207.5 174.9l.3 .4M207.7 174.2l.9-.2-.3 .4-.5 .3 .5 .2 .4 .4-.3 .1-.6-.2M207.7 174.2l-.2 .5M208.7 174.6h-.1l.1 .1M208.8 174.1l.7-.5a1.03 1.03 0 0 1-.5 .9M208.8 174l-.1 .5"/>
<path d="M208.9 164.4a.72 .72 0 0 0 .9 .5M208.9 164.4a.74 .74 0 0 1 .9 .5M209 174.5h.5l.5 .3-.9 .1-.4-.3M209.6 165.3l.5 .2M209.8 174.1h-.1l.1 .2 .1-.1M209.9 174.2l.4 .1M210.2 165.2l-.6 .1M210.3 165.8l.5 .3 .3-.1M210.3 165.8l.7 .1M210.4 165.3l.1 .1-.4 .1M210.4 165l-.4-.4 .2 .6M210.4 173v.5l-.3 .5 1 .1"/>
<path d="M210.4 173l-.4 .4-.2 .3 .1 .3M210.4 165l.1 .3M210.7 173l.1 .4-.1 .1v.1l.1-.1M210.9 166.4l.4 .4M210.9 165.2l.1 .6M210.9 166.4l.7 .1M210.9 165.2l.4 .4M211 173.3l.3-.2h.6l-.6 .4h-.5M211.1 172.3l.1 .5-.2 .4M211.1 174l-.8 .3M211.1 172.3l-.4 .7M211.2 166h-.1"/>
<path d="M211.2 165.6v.3M211.4 167.1l.6 .3 .2-.8 .2 .6M211.4 167.1l.4 .4M211.4 172.1l.2 .4-.1 .1h.1h.1M211.6 165.8v.7M211.6 165.8l.3 .5-.1 .4M211.6 171.4l.2 .2v.7M211.6 171.3l-.2 .8M211.7 166.8h-.4M211.8 166.7v.1l-.1-.1M211.8 167.5h.3M211.8 172.3l.8-.3-.5 .5"/>
<path d="M211.9 171.1v-.7l.3 .5 .1 .3M211.9 171.1l.3 .4M212 168.6v.2a.66 .66 0 0 0 .5 .6v.2l.1-.1M212 168.6l.5 .3 .1 .3M212 169.5a.74 .74 0 0 0 .4 .9M212.1 169.5l.4 .4v.3l.6-.6-.2 .7M212.1 167.6l.1 .1v-.1M212.1 172.5h-.4M212.1 171.5l.1 .1 .1-.1M212.4 167.2l-.2 .4M212.4 168.5l.1 .1v-.1M212.4 170.4l.1 .2v-.2"/>
<path d="M212.5 168.5a.63 .63 0 0 0 .2-1l-.3 .8-.2-.3-.5-.2 .1 .2a.61 .61 0 0 0 .6 .5M212.5 169.2l.5-.7-.1 .7M212.7 171.3l-.4 .2M212.9 170.3l-.4 .1M212.9 169.2l-.3 .3M213 170.7l-.4 .7M213 170.7l-.7 .5M199.9 196.3h30.1M199.9 199.6h30.1M199.9 192.9h90M199.9 183.9h90M230 197.9h59.9"/>
<path d="M230 192.9v10M230 195.4h59.9M263.8 192.9v5M278 192.9v2.5M230 200.4h59.9M263.8 200.4v2.5"/>
</g>
<!-- layer: 0 -->
<g fill="#000" stroke="#000" stroke-width=".17">
<path d="M18.4 99.8l1.7 .3-1.7 .3zM22.7 100.1l1.6-.3v.6zM97.9 97.5l1.7 .3-1.7 .2zM100.6 97.8l1.6-.3v.5zM14.4 102.8l.2 1.6h-.5zM16.9 108.5h.6l-.3 1.7zM17.2 102.8l.3 1.6h-.6zM48.2 102.8l.2 1.6h-.5zM89.6 114l1.7-.3v.6zM98.9 113.7l1.7 .3-1.7 .3zM99.4 109.8l1.2 1.2-.4 .3zM103.1 109.3h.6l-.3 1.7z"/>
<path d="M103.4 100l.3 1.7h-.6zM103.5 117.3l.3 1.7h-.6zM14.1 129.7h.5l-.2 1.7zM20.1 133.4l1.6-.3v.6zM29.4 133.1l1.6 .3-1.6 .3zM34.7 132.8l1.7 .3-1.7 .3zM37.5 133.1l1.7-.3v.6zM47.9 129.7h.5l-.2 1.7zM51.1 133.4l1.6-.3v.6zM60.4 133.1l1.7 .3-1.7 .3zM65.7 132.8l1.7 .3-1.7 .3zM68.5 133.1l1.7-.3v.6z"/>
<path d="M103.2 137.3h.6l-.3 1.6z"/>
</g>
<!-- layer: P -->
<path d="M289.9 7h-282.9v195.9h282.9v-195.9v195.9" fill="none" stroke="#000" stroke-width=".25"/>
<g fill="#000" stroke="#000" stroke-width=".17">
<path d="M204.2 171h.4l-1.4 1.1zM204.6 165.9h.7zM206.4 170h.8l-.6 .5zM206.5 168.6l.4-.4v.4zM208.4 168.2l1.8-1.1-1.2 1.1z"/>
<path d="M204.6 170.5h.7zM204.6 170.5h.7z"/>
<path d="M204.6 165.9l.7 4v-4zM204.6 165.9l.7 4h-.7z"/>
<path d="M204.6 170.5l.7 .5v-.5zM204.6 170.5l.7 .5h-1.1z"/>
<path d="M204.6 171l.7 1.1v-1.1zM204.6 171l.7 1.1h-.7z"/>
<path d="M204.6 172.1l.7 .5v-.5zM204.6 172.1l.7 .5h-.7z"/>
<path d="M204.6 169.9l.7 .6 1-.6zM204.6 169.9l.7 .6h-.7z"/>
<path d="M205.4 169.8l.9 .1 .1-.1zM205.4 169.8l.9 .1h-1z"/>
<path d="M206.4 170v.5h.2zM206.4 170.5h.2l-.2 .3z"/>
<path d="M206.5 168.6l.4 .5v-.5zM206.5 168.6l.4 .5h-.8z"/>
<path d="M206.1 169.1l.8 .2v-.2zM206.1 169.1l.8 .2h-1z"/>
<path d="M207.2 166.6l.7 1.6v-1.6zM207.2 166.6l.7 1.6h-.7z"/>
<path d="M207.2 168.2l.7 .4v-.4zM207.2 168.2l.7 .4h-.7z"/>
<path d="M205.8 169.3l2.1 .5v-.5zM205.8 169.3l2.1 .5h-2.5z"/>
<path d="M206.4 169.8l1.5 .2v-.2zM206.4 169.8l1.5 .2h-1.5z"/>
<path d="M207.2 170l.7 2.1v-2.1zM207.2 170l.7 2.1h-.7z"/>
<path d="M205.9 169.3h2zM205.8 169.3h.1h2z"/>
<path d="M207.2 169.1l.7 .2 .3-.2zM206.9 169.3l.3-.2 .7 .2z"/>
<path d="M207.2 168.6l1 .5 .4-.5zM207.2 168.6l1 .5h-1z"/>
<path d="M208.4 168.2l.2 .4 .4-.4zM207.9 168.6l.5-.4 .2 .4z"/>
<path d="M205.8 165.9l3.5 .7v-.7zM205.8 165.9l3.5 .7h-3.5z"/>
<path d="M204.6 172.6l5.1 .6v-.6zM204.6 172.6l5.1 .6h-5.1z"/>
</g>
<!-- layer: 0 -->
<path d="M0 0h296.9v209.9h-296.9zM99.6 117.3v21.6" fill="none" stroke="#000" stroke-width=".17"/>
<text font-size="6.7" x="217.8" y="169.9">LTL Transformers (Pvt) Ltd</text>
<text font-size="3.7" x="212.3" y="188.4">ASSEMBLY STAGE 1 INSULATION</text>
<text font-size="3.5" x="80.4" y="148.6">1018</text>
<text font-size="2.9" x="226.4" y="181.6">APS TANZANIA LIMITED</text>
<text font-size="2.3" x="216.6" y="173.6">154/11, Railway Station Road, Angulana, Moratuwa, Sri lanka</text>
<text font-size="2.2" x="225.4" y="191.9">800kVA 11kV/400V TRANSFORMER</text>
<g font-size="1.8">
<text x="216.5" y="148">GENERAL TOLERANCES UNLESS OTHERWISE SPECIFIED</text>
<text x="212" y="150.2">HOLE SIZE ±0.05 / HOLE C-C ±0.05 / OTHER LINIER DIMENSIONS ±1</text>
<text x="200.7" y="162.1">REVISION NO.</text>
<text x="218.3" y="162.1">DATE</text>
<text x="231.7" y="162.1">DRAWN</text>
<text x="252.3" y="162">DESCRIPTION</text>
<text x="276.3" y="162">APPROVED BY</text>
<text x="200.3" y="179">PROJECT:</text>
<text x="200.4" y="185.9">TITLE :</text>
<text x="200.5" y="195.3">DESIGNED BY:</text>
<text x="230.3" y="197.3">DRAWN BY:</text>
<text x="230.4" y="194.8">SCALE:</text>
<text x="244.6" y="197.4">PRASHANTH</text>
<text x="244.6" y="194.8">NTS</text>
<text x="264.2" y="197.4">DESIGN NO:</text>
<text x="264.2" y="194.8">UNITS:</text>
<text x="272.8" y="194.8">mm</text>
<text x="278.5" y="194.8">SIZE:</text>
<text x="285.6" y="194.8">A4</text>
<text x="200.7" y="201.9">APPROVED BY:</text>
<text x="200.7" y="198.6">REVIEWED BY:</text>
<text x="230.3" y="199.8">DRAWING NO: DRW/CT-2314/80-3</text>
<text x="230.3" y="202.4">DATE:</text>
<text x="244.6" y="202.5">2023/06/27</text>
<text x="264.3" y="202.2">REV:00</text>
</g>
<g font-size="1.7">
<text x="294.5" y="187.9" transform="rotate(-90 294.5 187.9)">PACKET\CT-2314 800 11 400 AL APS TANZANIA INSULATION PACKET R0.DWG</text>
<text x="292.6" y="202.6" transform="rotate(-90 292.6 202.6)">6/28/2023 10:27 D:\LAKDHANAVI LIMITED\LTL TRANSFORMERS DRAWINGS IN LTL-DB - DRAWINGS IN LTL-DB\CONTRACTS 2008 -2016\CT2023\CT-2314 800 11 400 AL APS TANZANIA LIMITED\ACTIVE PART CAD &amp;</text>
</g>
</svg>
